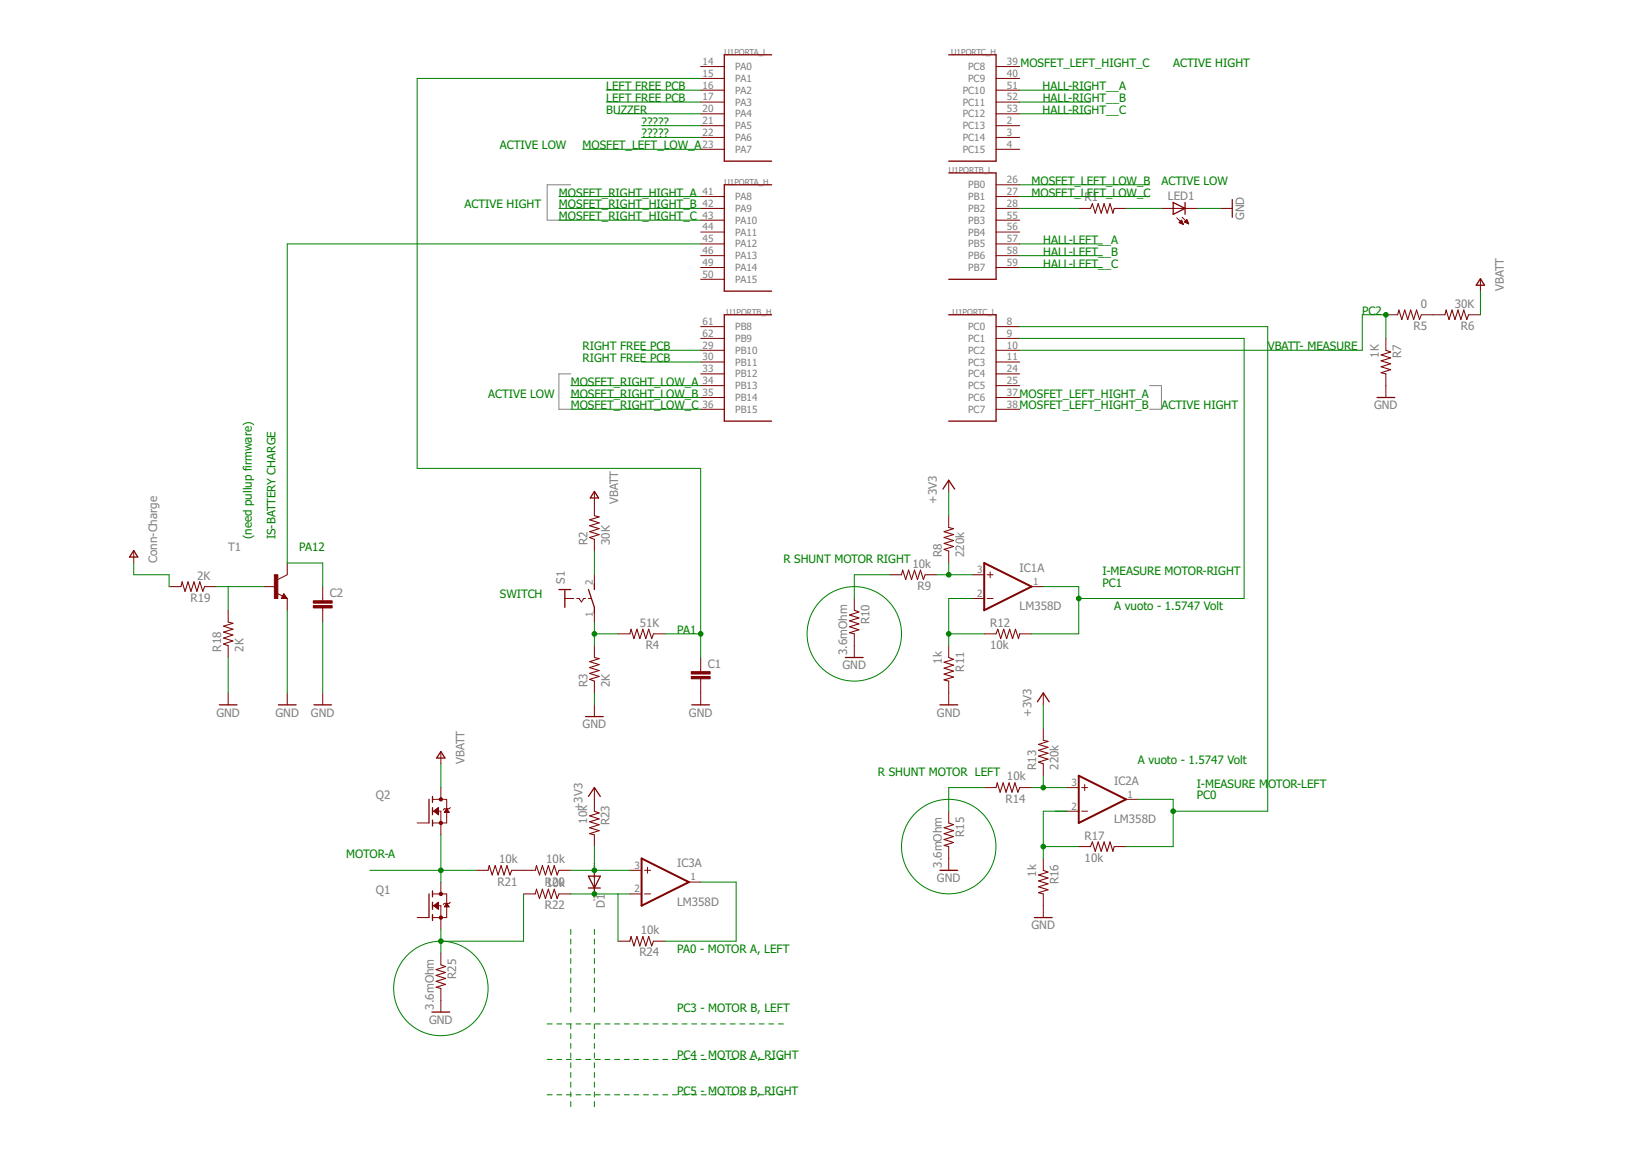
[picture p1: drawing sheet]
<svg xmlns="http://www.w3.org/2000/svg" width="297mm" height="210mm" viewBox="0 0 297 210" stroke-linecap="round" stroke-linejoin="round" font-family="sans-serif">
<path d="M103.9 33.6h-4.3v6.4h4.3M103.9 68h-2.2v6.4h2.2M209.2 70.1h2.2v4.3h-2.2" fill="none" stroke="#808080" stroke-width=".18"/>
<g fill="none" stroke="#800000" stroke-width=".23">
<path d="M140.4 10h-8.6v19.3h8.6M172.7 10h8.6v19.3h-8.6M140.4 33.6h-8.6v19.4h8.6M172.7 31.5h8.6v19.3h-8.6M213.5 36.8l2.2 1.1-2.2 1.1zM215.7 36.8v2.2M224.3 36.3v3.2M140.4 57.3h-8.6v19.3h8.6M172.7 57.3h8.6v19.3h-8.6M269.5 50.7l.7 1.2h-1.5zM250.6 72.3h3.3M108.2 89.4l.7 1.2h-1.5z"/>
<path d="M171.6 89l1.1-1.6 1.1 1.6M24.3 100.1l.8 1.2h-1.5zM51.6 108.4l.2 .2h-.4l.2-.4 .5 .5h-.7M101.7 107.2h2.2M102.8 107.2v3.3M107.1 107.2l1.1 3.3v1M108.2 106.2v1M153.9 119.6h3.2M39.9 128.2h3.2M50.7 128.2h3.2M57.1 128.2h3.2M80.2 136.7l.8 1.2h-1.5z"/>
<path d="M106.6 130.3h3.2M125.9 128.2h3.2M171.1 128.2h3.2M188.8 127.7l1.1-1.7 1.1 1.7M78.1 145.4v4.3M78.7 144.9v1M78.7 146.9v1.3M78.7 149.2v1M107.1 159.4h2.2l-1.1 2.1zM107.1 144.9l1.1-1.6 1.1 1.6M171.1 158.3h3.2M78.1 162.6v4.3"/>
<path d="M78.7 162.1v1M78.7 164.1v1.3M78.7 166.3v1.1M107.1 161.5h2.2M188.3 166.9h3.2M78.6 184.1h3.3"/>
</g>
<g fill="none" stroke="#800000" stroke-width=".18">
<path d="M127.5 12.1h4.3M127.5 14.3h4.3M127.5 16.4h4.3M127.5 18.6h4.3M181.3 12.1h4.3M181.3 14.3h4.3M181.3 16.4h4.3M181.3 18.6h4.3M127.5 20.7h4.3M127.5 22.9h4.3M127.5 25h4.3M127.5 27.2h4.3"/>
<path d="M127.5 35.8h4.3M127.5 37.9h4.3M181.3 20.7h4.3M181.3 22.9h4.3M181.3 25h4.3M181.3 27.2h4.3M181.3 35.8h4.3M181.3 37.9h4.3M181.3 33.6h4.3M196.3 37.9h2.2M202.8 37.9h2.1M211.4 37.9h6.4"/>
<path d="M214.2 39.6l1.2 1.2M215.2 39.5l1.1 1.2M216 39.9l.3 .8-.7-.3zM222.1 37.9h2.2M127.5 40h4.3M127.5 42.2h4.3M127.5 44.4h4.3M127.5 46.5h4.3M127.5 48.7h4.3M127.5 50.8h4.3M127.5 59.4h4.3M181.3 40h4.3"/>
<path d="M181.3 42.2h4.3M181.3 44.4h4.3M181.3 46.5h4.3M181.3 48.7h4.3M181.3 59.4h4.3M214.7 40.5h.5M214.7 40.4h.5M214.8 40.3h.4M214.9 40.6h.4M214.9 40.2h.2M215 40.1h.1M215.1 40l.3 .8-.8-.3z"/>
<path d="M215.1 40.7h.2M215.3 40.8h.1M215.6 40.4h.6M215.6 40.3h.6M215.8 40.2h.3M215.8 40.1h.3M215.9 40.5h.3M215.9 40h.1M216.1 40.6h.2M216.3 40.7h.1M252.2 57.3h2.2M258.7 57.3h4.3"/>
<path d="M267.3 57.3h2.2M269.5 50.8v2.2M127.5 61.6h4.3M127.5 63.7h4.3M127.5 65.8h4.3M127.5 68h4.3M127.5 70.1h4.3M127.5 72.3h4.3M127.5 74.4h4.3M181.3 61.6h4.3M181.3 63.7h4.3M181.3 65.8h4.3"/>
<path d="M181.3 68h4.3M181.3 70.1h4.3M181.3 72.3h4.3M181.3 74.4h4.3M252.2 61.6v2.1M252.2 68v4.3M108.2 89.5v4.3M108.2 98.1v2.1M172.7 87.4v2.1M172.7 93.8v2.1M24.3 100.2v2.2M30.8 106.7h2.1"/>
<path d="M37.2 106.7h2.2M41.5 111v2.2M41.5 117.5v2.1M48 106.7h2.1M50.4 107.9l1 .5M51.6 108l.7 .9h-1.1zM52.3 102.4v2.1l-1.7 .9M52.3 108.9v2.1M58.7 106.7v2.6M58.7 110.6v2.6M102.8 108.9h1.6M105 108.9h.4l.4 .6 .5-.6h.3"/>
<path d="M107.1 108.9h.6M108.2 104.5v2.2M108.2 111v2.2M108.2 117.5v2.1M112.5 115.3h2.1M118.9 115.3h2.2M127.5 119.6v2.6M155.5 108.9v2.1M155.5 115.3v4.3M161.9 104.5h2.2M168.4 104.5h2.1M172.7 100.2v2.2"/>
<path d="M172.7 117.5v2.1M177 108.9h2.1M177 104.5h2.1M179.1 115.3h2.2M179.7 108.9h1M179.7 104.5h1M180.2 104v1.1M185.6 115.3h2.1M187.7 106.7h2.2M41.5 126v2.2M52.3 126v2.2M58.7 126v2.2"/>
<path d="M80.2 136.8v2.1M108.2 123.9v2.1M108.2 128.2v2.1M127.5 123.5v4.7M172.7 123.9v4.3M189.9 126v2.2M189.9 132.5v2.1M189.9 138.9v2.2M75.9 149.7h2.2M78.7 147.6h1.5v4.2M78.7 145.4h2.6v4.3h-2.6M79 147.6l.8-.7v1.3z"/>
<path d="M79.1 147.5h.7M79.1 147.7h.7M79.2 147.4h.6M79.2 147.8h.6M79.3 147.3h.5M79.4 147.8h.4M79.4 147.2h.4M79.5 148h.3M79.6 147.1h.2M79.6 148.1h.2M79.7 147h.1M79.8 148.1h.1"/>
<path d="M80.2 143.3v2.1M80.9 147.7h.8M81 147.6h.6M81.1 147.5h.4M81.1 147.4h.4M81.2 147.3h.2M81.3 147.2h.1M81.3 147.1l.4 .7h-.8zM82 146.9l-.3 .2h-.8l-.2 .2M86.7 158.3h2.1M93.1 158.3h4.3M101.7 158.3h2.2"/>
<path d="M108.2 143.3v4.3M108.2 151.8v2.2M108.2 158.3v4.3M114.6 158.3h2.2M117.3 158.3h1.1M117.9 157.8v1M172.7 147.6v2.1M172.7 154v4.3M179.1 143.3h2.2M185.6 143.3h2.1M189.9 156.1v2.2M194.2 143.3h2.1"/>
<path d="M194.2 147.6h2.1M196.3 154h2.2M196.9 143.3h1.1M196.9 147.6h1.1M197.4 142.7v1.1M202.8 154h2.1M204.9 145.4h2.2M75.9 166.9h2.2M78.7 162.6h2.6v4.3h-2.6M78.7 164.7h1.5v4.3M79 164.7l.8-.6v1.3zM79 164.8h.8"/>
<path d="M79 164.7h.8M79.1 164.9h.7M79.2 164.6h.6M79.2 165h.6M79.3 164.5h.5M79.4 165.1h.4M79.4 164.4h.4M79.5 165.2h.3M79.5 164.3h.3M79.6 165.3h.2M79.7 164.2h.1M79.8 165.4h.1"/>
<path d="M80.2 160.4v2.2M80.2 173.3v2.2M80.2 179.8v4.3M80.9 164.9h.8M81 164.8h.6M81.1 164.7h.5M81.1 164.6h.4M81.2 164.5h.2M81.3 164.4h.1M81.3 164.3l.4 .7h-.8zM82 164.1l-.3 .2h-.8l-.2 .2M95.3 162.6h2.1"/>
<path d="M101.7 162.6h2.2M112.5 171.2h2.1M114.6 162.6h2.2M117.3 162.6h1.1M118.9 171.2h2.2M125.4 160.4h2.1M189.9 162.6v4.3"/>
</g>
<g fill="none" stroke="#800000" stroke-width=".19">
<path d="M198.5 37.9l.3-.9 .5 1.8 .6-1.8 .5 1.8 .6-1.8 .5 1.8 .5-1.8 .6 1.8 .2-.9M254.4 57.3l.2-.9 .5 1.7 .6-1.7 .5 1.7 .6-1.7 .5 1.7 .5-1.7 .6 1.7 .3-.8M263 57.3l.2-.9 .5 1.7 .6-1.7 .5 1.7 .6-1.7 .5 1.7 .5-1.7 .6 1.7 .3-.8M252.2 63.7l.9 .3-1.7 .6 1.7 .5-1.7 .5 1.7 .6-1.7 .5 1.7 .5-1.7 .6 .8 .2M108.2 93.8l.9 .2-1.8 .6 1.8 .5-1.8 .5 1.8 .6-1.8 .5 1.8 .5-1.8 .6 .9 .3M172.7 95.9l.8 .3-1.7 .5 1.7 .5-1.7 .6 1.7 .5-1.7 .5 1.7 .6-1.7 .5 .9 .3M32.9 106.7l.2-.9 .6 1.8 .5-1.8 .6 1.8 .5-1.8 .5 1.8 .6-1.8 .5 1.8 .3-.9M41.5 113.2l.9 .2-1.7 .5 1.7 .5-1.7 .6 1.7 .5-1.7 .6 1.7 .5-1.7 .5 .8 .4M108.2 119.6l.9 .2-1.8 .6 1.8 .5-1.8 .5 1.8 .6-1.8 .5 1.8 .5-1.8 .6 .9 .3M114.6 115.3l.3-.9 .5 1.8 .5-1.8 .6 1.8 .5-1.8 .5 1.8 .6-1.8 .5 1.8 .3-.9M155.5 111l.8 .3-1.7 .6 1.7 .5-1.7 .5 1.7 .6-1.7 .5 1.7 .6-1.7 .5 .9 .2M164.1 104.5l.2-.8 .5 1.7 .6-1.7 .5 1.7 .6-1.7 .5 1.7 .5-1.7 .6 1.7 .3-.9"/>
<path d="M172.7 119.6l.8 .3-1.7 .6 1.7 .5-1.7 .5 1.7 .6-1.7 .5 1.7 .5-1.7 .6 .9 .2M181.3 115.3l.3-.9 .5 1.8 .6-1.8 .5 1.8 .6-1.8 .5 1.8 .5-1.8 .6 1.8 .2-.9M189.9 134.6l.9 .3-1.8 .5 1.8 .5-1.8 .6 1.8 .5-1.8 .5 1.8 .6-1.8 .5 .9 .3M88.8 158.3l.2-.9 .6 1.8 .5-1.8 .6 1.8 .5-1.8 .5 1.8 .6-1.8 .5 1.8 .3-.9M97.4 158.3l.2-.9 .6 1.8 .5-1.8 .6 1.8 .5-1.8 .5 1.8 .6-1.8 .5 1.8 .3-.9M108.2 147.6l.9 .3-1.8 .5 1.8 .5-1.8 .6 1.8 .5-1.8 .6 1.8 .5-1.8 .5 .9 .2M172.7 149.7l.8 .3-1.7 .6 1.7 .5-1.7 .5 1.7 .6-1.7 .5 1.7 .5-1.7 .6 .9 .2M181.3 143.3l.2-.9 .5 1.7 .6-1.7 .5 1.7 .6-1.7 .5 1.7 .5-1.7 .6 1.7 .3-.8M189.9 158.3l.9 .3-1.8 .6 1.8 .5-1.8 .5 1.8 .6-1.8 .5 1.8 .5-1.8 .6 .9 .2M198.5 154l.3-.9 .5 1.8 .6-1.8 .5 1.8 .6-1.8 .5 1.8 .5-1.8 .6 1.8 .2-.9M80.2 175.5l.9 .3-1.7 .6 1.7 .5-1.7 .5 1.7 .6-1.7 .5 1.7 .5-1.7 .6 .8 .2M97.4 162.6l.2-.9 .6 1.7 .5-1.7 .6 1.7 .5-1.7 .5 1.7 .6-1.7 .5 1.7 .3-.8"/>
<path d="M114.6 171.2l.3-.9 .5 1.8 .5-1.8 .6 1.8 .5-1.8 .5 1.8 .6-1.8 .5 1.8 .3-.9"/>
</g>
<g fill="#800000" stroke="#800000" stroke-width=".18">
<path d="M125.8 123h3.4v.5h-3.4z"/>
<path d="M125.8 122.2h3.4v.4h-3.4z"/>
<path d="M49.9 104.5h.7v4.4h-.7z"/>
<path d="M57 110.2h3.5v.4h-3.5z"/>
<path d="M57 109.3h3.5v.4h-3.5z"/>
</g>
<path d="M179.1 102.4l8.6 4.3-8.6 4.3zM116.8 156.1l8.6 4.3-8.6 4.3zM196.3 141.1l8.6 4.3-8.6 4.3z" fill="none" stroke="#800000" stroke-width=".36"/>
<g fill="#800000" stroke="#800000" stroke-width=".18">
<circle cx="80.2" cy="166.9" r=".3"/>
<circle cx="80.2" cy="162.6" r=".3"/>
<circle cx="80.2" cy="149.7" r=".3"/>
<circle cx="80.2" cy="145.4" r=".3"/>
</g>
<g fill="none" stroke="#008000" stroke-width=".18">
<path d="M110.3 16.4h17.2M110.3 18.6h17.2M127.5 14.3h-51.6v70.9h51.6v34.4M185.6 16.4h12.9M185.6 18.6h12.9M101.7 37.9h25.8M101.7 35.8h25.8M106 27.2h21.5M112.5 20.7h15M116.8 22.9h10.7M116.8 25h10.7M185.6 20.7h12.9"/>
<path d="M185.6 37.9h10.7M185.6 35.8h23.6M185.6 33.6h23.6M204.9 37.9h6.5M217.8 37.9h4.3M101.7 40h25.8M127.5 44.4h-75.2v58h6.4v4.3M185.6 44.4h15M185.6 46.5h15M185.6 48.7h15M185.6 59.4h45.1v88.2h-17.2M269.5 53v4.3"/>
<path d="M103.9 74.4h23.6M103.9 72.3h23.6M103.9 70.1h23.6M116.8 63.7h10.7M116.8 65.8h10.7M185.6 61.6h40.8v47.3h-30.1M252.2 61.6v-4.3h-4.3v6.4h-62.3M172.7 89.5v4.3M24.3 102.4v2.1h6.5v2.2M39.4 106.7h8.6M41.5 106.7v4.3M41.5 119.6v6.4"/>
<path d="M52.3 111v15M58.7 113.2v12.8M108.2 100.2v4.3M108.2 113.2v4.3M108.2 115.3h4.3M121.1 115.3h6.4M161.9 104.5h-6.4v4.4M170.5 104.5h6.5M172.7 115.3h6.4M172.7 102.4v2.1M177 108.9h-4.3v8.6M189.9 106.7h6.4v8.6h-8.6"/>
<path d="M80.2 138.9v4.4M108.2 126v2.2M189.9 128.2v4.3M67.3 158.3h19.4M80.2 151.8v8.6M103.9 158.3h10.7M108.2 154v4.3M179.1 143.3h-6.4v4.3M187.7 143.3h6.5M189.9 141.1v2.2M189.9 154h6.4M194.2 147.6h-4.3v8.5"/>
<path d="M207.1 145.4h6.4v8.6h-8.6M80.2 169v4.3M95.3 162.6v8.6h-15.1M103.9 162.6h10.7M103.9 169v1M103.9 170.8v.9M103.9 172.6v.9M103.9 174.3v1M103.9 176.1v.9M103.9 177.9v.9M103.9 179.6v1M108.2 169v1"/>
<path d="M108.2 170.8v.9M108.2 172.6v.9M108.2 174.3v1M108.2 176.1v.9M108.2 177.9v.9M108.2 179.6v1M112.5 162.6v8.6M127.5 160.4h6.5v10.8h-12.9M99.6 186.2h.9M99.6 192.7h.9M99.6 199.1h.9M101.3 186.2h1"/>
<path d="M101.3 192.7h1M101.3 199.1h1M103.1 186.2h.9M103.1 192.7h.9M103.1 199.1h.9M103.9 181.4v.9M103.9 183.2v.9M103.9 186.2v1M103.9 188v.9M103.9 189.8v.9M103.9 191.5v1M103.9 193.3v.9"/>
<path d="M103.9 195.1v.9M103.9 196.8v1M103.9 198.6v.9M104.8 186.2h.9M104.8 192.7h.9M104.8 199.1h.9M106.6 186.2h.9M106.6 192.7h.9M106.6 199.1h.9M108.2 181.4v.9M108.2 183.2v.9M108.2 186.2v1"/>
<path d="M108.2 188v.9M108.2 189.8v.9M108.2 191.5v1M108.2 193.3v.9M108.2 195.1v.9M108.2 196.8v1M108.2 198.6v.9M108.4 186.2h.9M108.4 192.7h.9M108.4 199.1h.9M110.1 186.2h.9M110.1 192.7h.9"/>
<path d="M110.1 199.1h.9M111.9 186.2h.9M111.9 192.7h.9M111.9 199.1h.9M113.6 186.2h.9M113.6 192.7h.9M113.6 199.1h.9M115.4 186.2h.9M115.4 192.7h.9M115.4 199.1h.9M117.1 186.2h.9M117.1 192.7h.9"/>
<path d="M117.1 199.1h.9M118.9 186.2h.9M118.9 192.7h.9M118.9 199.1h.9M120.6 186.2h.9M120.6 192.7h.9M120.6 199.1h.9M122.4 186.2h.9M122.4 192.7h.9M122.4 199.1h.9M124.1 186.2h1M124.1 192.7h1"/>
<path d="M124.1 199.1h1M125.9 186.2h.9M125.9 192.7h.9M125.9 199.1h.9M127.7 186.2h.8M127.7 192.7h.8M127.7 199.1h.8M129.4 186.2h.9M129.4 192.7h.9M129.4 199.1h.9M131.1 186.2h1M131.1 192.7h1"/>
<path d="M131.1 199.1h1M132.9 186.2h.9M132.9 192.7h.9M132.9 199.1h.9M134.7 186.2h.9M134.7 192.7h.9M134.7 199.1h.9M136.4 186.2h.9M136.4 192.7h.9M136.4 199.1h.9M138.2 186.2h.9M138.2 192.7h.9"/>
<path d="M138.2 199.1h.9M139.9 186.2h.9M139.9 192.7h.9M139.9 199.1h.9M141.7 186.2h.9M141.7 192.7h.9M141.7 199.1h.9M103.9 200.4v.9M108.2 200.4v.9"/>
<circle cx="155.5" cy="115.3" r="8.6"/>
<circle cx="172.7" cy="154" r="8.6"/>
<circle cx="80.2" cy="179.8" r="8.6"/>
</g>
<g fill="#008000" stroke="#008000" stroke-width=".18">
<circle cx="108.2" cy="115.3" r=".42"/>
<circle cx="127.5" cy="115.3" r=".42"/>
<circle cx="252.2" cy="57.3" r=".42"/>
<circle cx="172.7" cy="104.5" r=".42"/>
<circle cx="172.7" cy="115.3" r=".42"/>
<circle cx="196.3" cy="108.9" r=".42"/>
<circle cx="189.9" cy="143.3" r=".42"/>
<circle cx="189.9" cy="154" r=".42"/>
<circle cx="213.5" cy="147.6" r=".42"/>
<circle cx="108.2" cy="158.3" r=".42"/>
<circle cx="108.2" cy="162.6" r=".42"/>
<circle cx="80.2" cy="171.2" r=".42"/>
<circle cx="80.2" cy="158.3" r=".42"/>
</g>
<g font-size="2.1" fill="#008000">
<text x="110.3" y="16.4">LEFT FREE PCB</text>
<text x="185.7" y="12.1">MOSFET_LEFT_HIGHT_C</text>
<text x="189.8" y="16.4">HALL-RIGHT__A</text>
<text x="213.5" y="12.1">ACTIVE HIGHT</text>
<text x="110.3" y="20.7">BUZZER</text>
<text x="110.3" y="18.6">LEFT FREE PCB</text>
<text x="116.8" y="22.9">?????</text>
<text x="189.8" y="20.7">HALL-RIGHT__C</text>
<text x="189.8" y="18.6">HALL-RIGHT__B</text>
<text x="91" y="27.2">ACTIVE LOW</text>
<text x="106" y="27.2">MOSFET_LEFT_LOW_A</text>
<text x="116.8" y="25">?????</text>
<text x="101.7" y="35.8">MOSFET_RIGHT_HIGHT_A</text>
<text x="187.7" y="33.6">MOSFET_LEFT_LOW_B</text>
<text x="187.7" y="35.8">MOSFET_LEFT_LOW_C</text>
<text x="211.4" y="33.6">ACTIVE LOW</text>
<text x="84.5" y="37.9">ACTIVE HIGHT</text>
<text x="101.7" y="37.9">MOSFET_RIGHT_HIGHT_B</text>
<text x="101.7" y="40.1">MOSFET_RIGHT_HIGHT_C</text>
<text x="189.9" y="44.4">HALL-LEFT__A</text>
<text x="189.9" y="46.5">HALL-LEFT__B</text>
<text x="189.9" y="48.7">HALL-LEFT__C</text>
<text x="247.9" y="57.3">PC2</text>
<text x="106" y="63.7">RIGHT FREE PCB</text>
<text x="106" y="65.9">RIGHT FREE PCB</text>
<text x="230.7" y="63.7">VBATT- MEASURE</text>
<text x="103.9" y="70.2">MOSFET_RIGHT_LOW_A</text>
<text x="88.8" y="72.3">ACTIVE LOW</text>
<text x="103.9" y="72.3">MOSFET_RIGHT_LOW_B</text>
<text x="103.9" y="74.5">MOSFET_RIGHT_LOW_C</text>
<text x="185.6" y="72.3">MOSFET_LEFT_HIGHT_A</text>
<text x="185.6" y="74.5">MOSFET_LEFT_HIGHT_B</text>
<text x="211.4" y="74.5">ACTIVE HIGHT</text>
<text x="45.8" y="98.1" transform="rotate(-90 45.8 98.1)">(need pullup firmware)</text>
<text x="50.1" y="98.1" transform="rotate(-90 50.1 98.1)">IS-BAT ERY CHARGE</text>
<text x="54.4" y="100.3">PA12</text>
<text x="142.6" y="102.4">R SHUNT MOTOR RIGHT</text>
<text x="200.6" y="106.7">PC1</text>
<text x="200.6" y="104.6">I-MEASURE MOTOR-RIGHT</text>
<text x="91" y="108.8">SWITCH</text>
<text x="202.8" y="111">A vuoto - 1.5747 Volt</text>
<text x="123.2" y="115.3">PA1</text>
<text x="159.8" y="141.1">R SHUNT MOTOR LEFT</text>
<text x="207.1" y="138.9">A vuoto - 1.5747 Volt</text>
<text x="217.8" y="143.2">I-MEASURE M</text>
<text x="230.8" y="143.2">OTOR-LEFT</text>
<text x="217.8" y="145.4">PC0</text>
<text x="63" y="156.1">MOTOR-A</text>
<text x="123.2" y="173.3">PA0 - MOTOR A, LEFT</text>
<text x="123.2" y="184.1">PC3 - MOTOR B, LEFT</text>
<text x="123.2" y="192.7">PC4 - MOTOR A, RIGHT</text>
<text x="123.2" y="199.1">PC5 - MOTOR B, RIGHT</text>
</g>
<g font-size="2.1" fill="#808080">
<text x="197.4" y="36.6">R1</text>
<text x="212.6" y="36.4">LED1</text>
<text x="226.4" y="40.1" transform="rotate(-90 226.4 40.1)">GND</text>
<text x="273.7" y="53" transform="rotate(-90 273.7 53)">VBAT</text>
<text x="258.6" y="56">0</text>
<text x="264.8" y="56">30K</text>
<text x="250.9" y="65" transform="rotate(-90 250.9 65)">1K</text>
<text x="255" y="65.1" transform="rotate(-90 255 65.1)">R7</text>
<text x="257.3" y="60">R5</text>
<text x="265.9" y="60">R6</text>
<text x="250.1" y="74.5">GND</text>
<text x="112.5" y="91.7" transform="rotate(-90 112.5 91.7)">VBAT</text>
<text x="170.5" y="91.7" transform="rotate(-90 170.5 91.7)">+3V3</text>
<text x="41.5" y="100.3">T1</text>
<text x="106.9" y="99.2" transform="rotate(-90 106.9 99.2)">R2</text>
<text x="111" y="99.2" transform="rotate(-90 111 99.2)">30K</text>
<text x="171.4" y="101.3" transform="rotate(-90 171.4 101.3)">R8</text>
<text x="175.5" y="101.3" transform="rotate(-90 175.5 101.3)">220k</text>
<text x="28.6" y="102.4" transform="rotate(-90 28.6 102.4)">Conn-Charge</text>
<text x="35.9" y="105.4">2K</text>
<text x="102.8" y="106.2" transform="rotate(-90 102.8 106.2)">S1</text>
<text x="166.1" y="103.3">10k</text>
<text x="167" y="107.3">R9</text>
<text x="185.6" y="104">IC1A</text>
<text x="34.7" y="109.5">R19</text>
<text x="60" y="108.5">C2</text>
<text x="158.3" y="113.6" transform="rotate(-90 158.3 113.6)">R10</text>
<text x="185.6" y="111">LM358D</text>
<text x="40.3" y="118.5" transform="rotate(-90 40.3 118.5)">R18</text>
<text x="44.3" y="118.5" transform="rotate(-90 44.3 118.5)">2K</text>
<text x="116.4" y="114">51K</text>
<text x="117.5" y="118.1">R4</text>
<text x="154.2" y="119.1" transform="rotate(-90 154.2 119.1)">3.6mOhm</text>
<text x="180.2" y="118.1">10k</text>
<text x="180.2" y="114">R12</text>
<text x="106.9" y="125" transform="rotate(-90 106.9 125)">R3</text>
<text x="111" y="125" transform="rotate(-90 111 125)">2K</text>
<text x="128.8" y="121.4">C1</text>
<text x="153.3" y="121.7">GND</text>
<text x="171.4" y="120.7" transform="rotate(-90 171.4 120.7)">1k</text>
<text x="175.5" y="122.2" transform="rotate(-90 175.5 122.2)">R11</text>
<text x="39.4" y="130.3">GND</text>
<text x="50.1" y="130.3">GND</text>
<text x="56.6" y="130.3">GND</text>
<text x="125.4" y="130.3">GND</text>
<text x="170.5" y="130.3">GND</text>
<text x="187.7" y="130.3" transform="rotate(-90 187.7 130.3)">+3V3</text>
<text x="106" y="132.5">GND</text>
<text x="84.5" y="138.9" transform="rotate(-90 84.5 138.9)">VBAT</text>
<text x="183.3" y="142">10k</text>
<text x="188.6" y="140" transform="rotate(-90 188.6 140)">R13</text>
<text x="192.7" y="140" transform="rotate(-90 192.7 140)">220k</text>
<text x="202.8" y="142.7">IC2A</text>
<text x="68.4" y="145.4">Q2</text>
<text x="106" y="147.5" transform="rotate(-90 106 147.5)">+3V3</text>
<text x="106.9" y="149.9" transform="rotate(-90 106.9 149.9)">10k</text>
<text x="183" y="146">R14</text>
<text x="202.8" y="149.7">LM358D</text>
<text x="111" y="150.1" transform="rotate(-90 111 150.1)">R23</text>
<text x="175.5" y="152.3" transform="rotate(-90 175.5 152.3)">R15</text>
<text x="197.4" y="152.7">R17</text>
<text x="90.6" y="161.1">R21</text>
<text x="90.8" y="157">10k</text>
<text x="99.2" y="161.1">R20</text>
<text x="99.4" y="157">10k</text>
<text x="99.4" y="161.3">10k</text>
<text x="123.2" y="157.8">IC3A</text>
<text x="170.5" y="160.4">GND</text>
<text x="171.4" y="157.8" transform="rotate(-90 171.4 157.8)">3.6mOhm</text>
<text x="188.6" y="159.4" transform="rotate(-90 188.6 159.4)">1k</text>
<text x="192.7" y="160.9" transform="rotate(-90 192.7 160.9)">R16</text>
<text x="197.4" y="156.8">10k</text>
<text x="68.4" y="162.6">Q1</text>
<text x="99.2" y="165.4">R22</text>
<text x="110.1" y="165.2" transform="rotate(-90 110.1 165.2)">D1</text>
<text x="123.2" y="164.7">LM358D</text>
<text x="116.4" y="174">R24</text>
<text x="116.6" y="169.9">10k</text>
<text x="187.7" y="169">GND</text>
<text x="83" y="178.1" transform="rotate(-90 83 178.1)">R25</text>
<text x="78.9" y="183.6" transform="rotate(-90 78.9 183.6)">3.6mOhm</text>
<text x="78.1" y="186.2">GND</text>
</g>
<g font-size="1.8" fill="#808080">
<text x="127.9" y="11.8">14</text>
<text x="183.3" y="11.8">39</text>
<text x="127.9" y="14">15</text>
<text x="127.9" y="16.1">16</text>
<text x="133.8" y="12.8">PA0</text>
<text x="133.8" y="14.9">PA1</text>
<text x="133.8" y="17.1">PA2</text>
<text x="175.2" y="17.1">PC10</text>
<text x="176.2" y="12.8">PC8</text>
<text x="176.2" y="14.9">PC9</text>
<text x="183.3" y="14">40</text>
<text x="183.3" y="16.1">51</text>
<text x="127.9" y="18.3">17</text>
<text x="127.9" y="20.4">20</text>
<text x="127.9" y="22.6">21</text>
<text x="133.8" y="19.2">PA3</text>
<text x="133.8" y="21.4">PA4</text>
<text x="133.8" y="23.5">PA5</text>
<text x="175.2" y="23.5">PC13</text>
<text x="175.2" y="19.2">PC11</text>
<text x="175.2" y="21.4">PC12</text>
<text x="183.3" y="22.6">2</text>
<text x="183.3" y="18.3">52</text>
<text x="183.3" y="20.4">53</text>
<text x="127.9" y="24.7">22</text>
<text x="127.9" y="26.9">23</text>
<text x="133.8" y="25.7">PA6</text>
<text x="133.8" y="27.8">PA7</text>
<text x="175.2" y="25.7">PC14</text>
<text x="175.2" y="27.8">PC15</text>
<text x="183.3" y="24.7">3</text>
<text x="183.3" y="26.9">4</text>
<text x="127.9" y="35.5">41</text>
<text x="176.2" y="34.3">PB0</text>
<text x="183.3" y="33.3">26</text>
<text x="183.3" y="35.5">27</text>
<text x="127.9" y="37.6">42</text>
<text x="127.9" y="39.8">43</text>
<text x="127.9" y="41.9">44</text>
<text x="133.8" y="36.4">PA8</text>
<text x="133.8" y="38.6">PA9</text>
<text x="133.8" y="40.7">PA10</text>
<text x="176.2" y="36.4">PB1</text>
<text x="176.2" y="38.6">PB2</text>
<text x="176.2" y="40.7">PB3</text>
<text x="183.3" y="37.6">28</text>
<text x="183.3" y="39.8">55</text>
<text x="183.3" y="41.9">56</text>
<text x="127.9" y="44.1">45</text>
<text x="127.9" y="46.2">46</text>
<text x="133.8" y="42.9">PA11</text>
<text x="133.8" y="45">PA12</text>
<text x="133.8" y="47.2">PA13</text>
<text x="176.2" y="42.9">PB4</text>
<text x="176.2" y="45">PB5</text>
<text x="176.2" y="47.2">PB6</text>
<text x="183.3" y="44.1">57</text>
<text x="183.3" y="46.2">58</text>
<text x="127.9" y="48.4">49</text>
<text x="127.9" y="50.5">50</text>
<text x="133.8" y="49.3">PA14</text>
<text x="133.8" y="51.5">PA15</text>
<text x="176.2" y="49.3">PB7</text>
<text x="183.3" y="48.4">59</text>
<text x="127.9" y="59.1">61</text>
<text x="183.3" y="59.1">8</text>
<text x="127.9" y="61.3">62</text>
<text x="127.9" y="63.4">29</text>
<text x="127.9" y="65.6">30</text>
<text x="133.8" y="60.1">PB8</text>
<text x="133.8" y="62.2">PB9</text>
<text x="133.8" y="64.4">PB10</text>
<text x="176.2" y="60">PC0</text>
<text x="176.2" y="62.2">PC1</text>
<text x="176.2" y="64.3">PC2</text>
<text x="183.3" y="61.3">9</text>
<text x="183.3" y="63.4">10</text>
<text x="183.3" y="65.6">11</text>
<text x="127.9" y="67.7">33</text>
<text x="127.9" y="69.9">34</text>
<text x="133.8" y="66.5">PB11</text>
<text x="133.8" y="68.7">PB12</text>
<text x="133.8" y="70.8">PB13</text>
<text x="176.2" y="66.5">PC3</text>
<text x="176.2" y="68.6">PC4</text>
<text x="176.2" y="70.8">PC5</text>
<text x="183.3" y="67.7">24</text>
<text x="183.3" y="69.9">25</text>
<text x="127.9" y="72">35</text>
<text x="127.9" y="74.2">36</text>
<text x="133.8" y="72.9">PB14</text>
<text x="133.8" y="75.1">PB15</text>
<text x="176.2" y="72.9">PC6</text>
<text x="176.2" y="75.1">PC7</text>
<text x="183.3" y="72">37</text>
<text x="183.3" y="74.2">38</text>
<text x="107.9" y="106.4" transform="rotate(-90 107.9 106.4)">2</text>
<text x="177.8" y="104.2">3</text>
<text x="188" y="106.4">1</text>
<text x="107.9" y="112.3" transform="rotate(-90 107.9 112.3)">1</text>
<text x="177.8" y="108.5">2</text>
<text x="195" y="142.9">3</text>
<text x="195" y="147.2">2</text>
<text x="205.2" y="145.1">1</text>
<text x="115.5" y="158">3</text>
<text x="125.7" y="160.1">1</text>
<text x="115.5" y="162.3">2</text>
</g>
<g font-size="1.5" fill="#808080">
<text x="131.8" y="10">U1PORTA_L</text>
<text x="173.1" y="10">U1PORTC_H</text>
<text x="131.8" y="33.6">U1PORTA_H</text>
<text x="172.7" y="31.5">U1PORTB_L</text>
<text x="132.2" y="57.3">U1PORTB_H</text>
<text x="173.4" y="57.3">U1PORTC_L</text>
</g>
<g font-size=".5" fill="#800080">
<text x="108.4" y="159.6" transform="rotate(-90 108.4 159.6)">SpiceO</text>
<text x="108.4" y="158.2" transform="rotate(-90 108.4 158.2)">rder 1</text>
<text x="108.4" y="163.9" transform="rotate(-90 108.4 163.9)">SpiceO</text>
<text x="108.4" y="162.5" transform="rotate(-90 108.4 162.5)">rder 2</text>
</g>
</svg>
